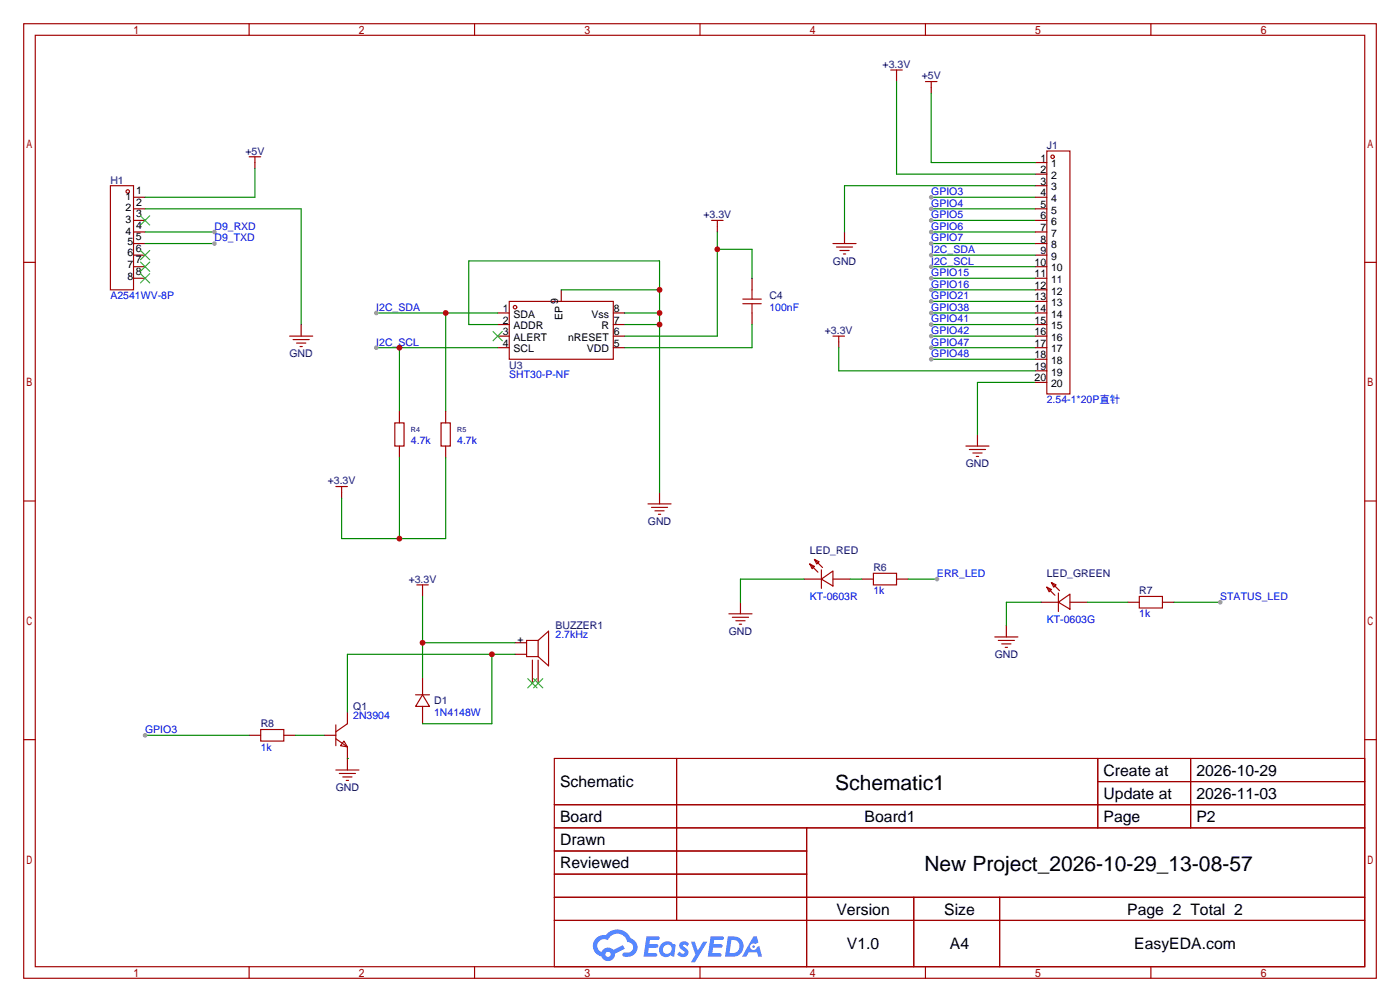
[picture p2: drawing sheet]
<svg xmlns="http://www.w3.org/2000/svg" width="308mm" height="220mm" viewBox="0 0 308 220" stroke-linecap="round" stroke-linejoin="round" font-family="sans-serif">
<g fill="none" stroke="#a10000" stroke-width=".25">
<path d="M5.2 5.2h297.2v209.6h-297.2zM7.7 7.7h292.1v204.5h-292.1zM54.7 5.2v2.5M104.3 5.2v2.5M153.8 5.2v2.5M203.3 5.2v2.5M252.9 5.2v2.5M5.2 57.6h2.5M299.8 57.6h2.6M5.2 110h2.5M299.8 110h2.6M5.2 162.4h2.5"/>
<path d="M121.8 166.5h178v45.7h-178zM121.8 176.7h178M148.7 166.5v35.6M241.2 166.5v15.2M241.2 171.6h58.6M261.6 166.5v15.2M299.8 162.4h2.6M121.8 181.7h178M121.8 186.8h55.4M121.8 197h178M121.8 191.9h55.4M177.2 181.7v30.5"/>
<path d="M200.8 197v15.2M219.6 197v15.2M54.7 212.2v2.6M104.3 212.2v2.6M121.8 202.1h178M153.8 212.2v2.6M203.3 212.2v2.6M252.9 212.2v2.6"/>
</g>
<g fill="#5487ff">
<path d="M149.5 206.9a1.3 1.3 0 0 1 1.9 .3l-.4 .6a.54 .54 0 0 0-1-.2l.2 .2a1.28 1.28 0 0 1 .8 2 1.53 1.53 0 0 1-2.2-.3l.5-.6 .8 .5a.31 .31 0 0 0 .3-.3 .31 .31 0 0 0-.2-.4 1.12 1.12 0 0 1-.7-1.8z"/>
<path d="M151.8 206.7h.8l.7 2 1.2-2h.9l-2.7 4.5h-.9l1-1.6z"/>
<path d="M142 205.5h2.3a.46 .46 0 0 1 .5 .1 .46 .46 0 0 1 .1 .5l-.3 .2h-1.8l-.1 1h1.6a.4 .4 0 0 1 .3 .4 .4 .4 0 0 1-.4 .4h-1.6l-.2 1.2 1.4-.1a.46 .46 0 0 1 .5 .1 .46 .46 0 0 1 .1 .5l-.4 .2h-2.6z"/>
<path d="M156.1 205.5h2.3a.47 .47 0 0 1 .5 .1 .47 .47 0 0 1 .1 .5l-.3 .2h-1.8l-.1 1h1.6a.4 .4 0 0 1 .4 .4 .4 .4 0 0 1-.5 .4h-1.6l-.2 1.1h1.4a.46 .46 0 0 1 .5 .1 .46 .46 0 0 1 .1 .5l-.4 .2h-2.6z"/>
<path d="M165.5 205.6h.8l.3 1.3-.6 .3a.75 .75 0 0 0-1.1 .3 .75 .75 0 0 0 .5 1.1 .75 .75 0 0 0 .9-.7l.5-.3 .6 2.4h-.8l-.3-.9h-1.8l-.5 .9h-1z"/>
<path d="M159.9 205.6l-.6 4.4h1.4a2.27 2.27 0 0 0 2.7-2.3 2.27 2.27 0 0 0-2.7-2.1zM160.7 206.3a1.5 1.5 0 0 1 1.8 1.6 1.5 1.5 0 0 1-1.9 1.3h-.3z"/>
<path d="M145.4 207.2a1.6 1.6 0 0 0-.4 2.3 1.6 1.6 0 0 0 2.3 .2l.8 .3 .3-2.4-.1-.3-.5-.1a1.58 1.58 0 0 0-2.4 0zM146 207.7a.98 .98 0 0 1 1.6 .4 .98 .98 0 0 1-1.1 1.3 .94 .94 0 0 1-.9-.7 .94 .94 0 0 1 .4-1z"/>
<path d="M131 206a2.37 2.37 0 0 0 1.1 4 1.54 1.54 0 0 0 1.8 1 1.54 1.54 0 0 0 1.2-1.6l2.2-1.1-.5-.8-2.1 1a1.57 1.57 0 0 0-2.6 .5 1.5 1.5 0 0 1-.7-2.1 1.5 1.5 0 0 1 2.2-.5 2.23 2.23 0 0 1 2.3-1.4 2.23 2.23 0 0 1 2 1.8 1.16 1.16 0 0 1 1.2 1.1 1.16 1.16 0 0 1-1.1 1.2h-.7a.47 .47 0 0 0-.5 .4 .47 .47 0 0 0 .4 .5 2.17 2.17 0 0 0 2.5-.9 2.17 2.17 0 0 0-.4-2.7l-.7-.4a3.2 3.2 0 0 0-5.5-.7l-1.1 .1zM133 209.5a.6 .6 0 0 1 1.2 0 .6 .6 0 0 1-1.2 0z"/>
<circle cx="165.6" cy="207.8" r=".28"/>
</g>
<g fill="none" stroke="#a10000" stroke-width=".25">
<path d="M24.3 40.8h5v22.8h-5z"/>
<circle cx="28.1" cy="42" r=".38"/>
</g>
<path d="M29.3 43.3h2.6M29.3 45.8h2.6M29.3 48.4h2.6M29.3 50.9h2.6M29.3 53.5h2.6M29.3 56h2.6M29.3 58.5h2.6M29.3 61.1h2.6" fill="none" stroke="#870000" stroke-width=".25"/>
<path d="M30.9 47.4l2 2M30.9 55l2 2M30.9 57.5l2 2.1M32.9 47.4l-2 2M32.9 55l-2 2M32.9 57.5l-2 2.1M30.9 60.1l2 2M32.9 60.1l-2 2" fill="none" stroke="#3c3" stroke-width=".25"/>
<path d="M56 37v6.3h-24.1M31.9 45.8h34.3v25.4M31.9 50.9h15.2" fill="none" stroke="#008700" stroke-width=".25"/>
<circle cx="47.1" cy="50.9" r=".51" fill="#999"/>
<path d="M31.9 53.5h15.2" fill="none" stroke="#008700" stroke-width=".25"/>
<circle cx="47.1" cy="53.5" r=".51" fill="#999"/>
<g fill="none" stroke="#870000" stroke-width=".25">
<path d="M56 35.7v1.3M185.5 50.9v2.6M66.2 71.2v2.6M109.3 68.7h2.6M109.3 71.2h2.6M109.3 73.8h2.6M109.3 76.3h2.6M123.3 63.6v2.6M134.7 68.7h2.6M134.7 71.2h2.6M134.7 73.8h2.6M134.7 76.3h2.6"/>
<path d="M214.8 95.4v2.5M144.9 108.1v2.5M162.7 132.2v2.5M221.1 137.3v2.5M76.3 166.5v2.5"/>
</g>
<g fill="none" stroke="#a10000" stroke-width=".25">
<path d="M54.7 34.4h2.6M56 34.4v1.3M183 53.5h5.1M183.8 54.2h3.5M184.5 55h2.1M185.3 55.8h.5M63.6 73.8h5.1M64.4 74.5h3.5M65.2 75.3h2M65.9 76.1h.5M111.9 66.2h22.8v12.7h-22.8zM212.2 97.9h5.1"/>
<path d="M213 98.7h3.5M213.7 99.4h2.1M142.4 110.6h5M143.1 111.4h3.6M143.9 112.1h2M144.7 112.9h.5M214.5 100.2h.5M160.1 134.7h5.1M160.9 135.5h3.6M161.7 136.3h2M162.4 137h.5M218.6 139.8h5"/>
<path d="M219.3 140.6h3.6M220.1 141.4h2M220.9 142.1h.5M73.8 169h5.1M74.5 169.8h3.6M75.3 170.6h2M76.1 171.3h.5"/>
<circle cx="113.2" cy="67.4" r=".38"/>
</g>
<path d="M108.3 72.8l2.1 2M110.4 72.8l-2.1 2" fill="none" stroke="#3c3" stroke-width=".25"/>
<path d="M109.3 71.2h-6.3v-13.9h41.9v50.8M123.3 63.6h21.6M137.3 71.2h7.6M137.3 68.7h7.6" fill="none" stroke="#008700" stroke-width=".25"/>
<g fill="#c00">
<circle cx="144.9" cy="71.2" r=".63"/>
<circle cx="144.9" cy="68.7" r=".63"/>
<circle cx="144.9" cy="63.6" r=".63"/>
</g>
<path d="M82.7 68.7h26.6M97.9 68.7v21.6" fill="none" stroke="#008700" stroke-width=".25"/>
<circle cx="97.9" cy="68.7" r=".63" fill="#c00"/>
<circle cx="82.7" cy="68.7" r=".51" fill="#999"/>
<path d="M82.7 76.3h26.6M87.8 76.3v14" fill="none" stroke="#008700" stroke-width=".25"/>
<circle cx="87.8" cy="76.3" r=".63" fill="#c00"/>
<circle cx="82.7" cy="76.3" r=".51" fill="#999"/>
<g fill="none" stroke="#a10000" stroke-width=".25">
<path d="M195.7 15.4h2.5M197 15.4v1.2M156.3 48.4h2.6M157.6 48.4v1.3M163.2 65.7h4.1M163.2 66.7h4.1M165.2 63.6v2.1M165.2 66.7v2M183 73.8h2.5M184.3 73.8v1.3M86.7 92.8h2.1v5.1h-2.1zM96.9 92.8h2v5.1h-2z"/>
<path d="M73.8 106.8h2.5M75.1 106.8v1.3M91.6 128.4h2.5M92.8 128.4v1.3"/>
</g>
<path d="M197 16.6v1.3M157.6 49.7v1.2M165.2 61.1v2.5M165.2 68.7v2.5M184.3 75.1v1.2M87.8 90.3v2.5M87.8 97.9v2.6M97.9 90.3v2.5M97.9 97.9v2.6M75.1 108.1v1.2M92.8 129.7v1.2" fill="none" stroke="#870000" stroke-width=".25"/>
<path d="M87.8 100.5v17.7M97.9 100.5v17.7h-22.8v-8.9" fill="none" stroke="#008700" stroke-width=".25"/>
<circle cx="87.8" cy="118.2" r=".63" fill="#c00"/>
<path d="M157.6 50.9v22.9h-20.3M157.6 54.7h7.6v6.4" fill="none" stroke="#008700" stroke-width=".25"/>
<circle cx="157.6" cy="54.7" r=".63" fill="#c00"/>
<path d="M204.6 43.3h22.9M165.2 71.2v5.1h-27.9" fill="none" stroke="#008700" stroke-width=".25"/>
<circle cx="204.6" cy="43.3" r=".51" fill="#999"/>
<path d="M204.6 45.8h22.9" fill="none" stroke="#008700" stroke-width=".25"/>
<circle cx="204.6" cy="45.8" r=".51" fill="#999"/>
<path d="M204.6 48.4h22.9" fill="none" stroke="#008700" stroke-width=".25"/>
<circle cx="204.6" cy="48.4" r=".51" fill="#999"/>
<path d="M204.6 50.9h22.9" fill="none" stroke="#008700" stroke-width=".25"/>
<circle cx="204.6" cy="50.9" r=".51" fill="#999"/>
<path d="M204.6 53.5h22.9" fill="none" stroke="#008700" stroke-width=".25"/>
<circle cx="204.6" cy="53.5" r=".51" fill="#999"/>
<path d="M204.6 61.1h22.9" fill="none" stroke="#008700" stroke-width=".25"/>
<circle cx="204.6" cy="61.1" r=".51" fill="#999"/>
<path d="M204.6 63.6h22.9" fill="none" stroke="#008700" stroke-width=".25"/>
<circle cx="204.6" cy="63.6" r=".51" fill="#999"/>
<path d="M204.6 78.9h22.9" fill="none" stroke="#008700" stroke-width=".25"/>
<circle cx="204.6" cy="78.9" r=".51" fill="#999"/>
<path d="M204.6 73.8h22.9" fill="none" stroke="#008700" stroke-width=".25"/>
<circle cx="204.6" cy="73.8" r=".51" fill="#999"/>
<path d="M204.6 76.3h22.9" fill="none" stroke="#008700" stroke-width=".25"/>
<circle cx="204.6" cy="76.3" r=".51" fill="#999"/>
<path d="M204.6 71.2h22.9" fill="none" stroke="#008700" stroke-width=".25"/>
<circle cx="204.6" cy="71.2" r=".51" fill="#999"/>
<path d="M204.6 66.2h22.9" fill="none" stroke="#008700" stroke-width=".25"/>
<circle cx="204.6" cy="66.2" r=".51" fill="#999"/>
<path d="M204.6 68.7h22.9" fill="none" stroke="#008700" stroke-width=".25"/>
<circle cx="204.6" cy="68.7" r=".51" fill="#999"/>
<path d="M204.6 56h22.9M227.5 83.9h-12.7v11.5" fill="none" stroke="#008700" stroke-width=".25"/>
<g fill="none" stroke="#a10000" stroke-width=".25">
<path d="M230 33.1h5.1v53.4h-5.1zM177.9 123.8l1 .5-.5 .5zM177.9 123.8l1.8 1.8M178.9 122.8l1.1 .5-.5 .5zM178.9 122.8l1.8 1.8M180.5 127.1l2.5-1.8v3.4zM180.5 125.1v4.1M230 128.9l1 .5-.5 .5zM230 128.9l1.8 1.8M231 127.9l1 .5-.5 .5zM231 127.9l1.8 1.8M232.5 132.2l2.6-1.8v3.3z"/>
<path d="M232.5 130.2v4"/>
<circle cx="231.3" cy="34.4" r=".38"/>
</g>
<g fill="none" stroke="#870000" stroke-width=".25">
<path d="M227.5 35.7h2.5M227.5 38.2h2.5M227.5 40.8h2.5M227.5 43.3h2.5M227.5 45.8h2.5M227.5 48.4h2.5M227.5 50.9h2.5M227.5 53.5h2.5M227.5 56h2.5M227.5 58.5h2.5M227.5 61.1h2.5M227.5 63.6h2.5"/>
<path d="M227.5 66.2h2.5M227.5 68.7h2.5M227.5 71.2h2.5M227.5 73.8h2.5M227.5 76.3h2.5M227.5 78.9h2.5M227.5 81.4h2.5M227.5 83.9h2.5M176.7 127.1h3.8M183 127.1h3.8M228.7 132.2h3.8M235.1 132.2h3.8"/>
</g>
<circle cx="204.6" cy="56" r=".51" fill="#999"/>
<path d="M204.6 58.5h22.9" fill="none" stroke="#008700" stroke-width=".25"/>
<circle cx="204.6" cy="58.5" r=".51" fill="#999"/>
<path d="M204.6 19.2v1.2M189.4 127.1h2.5M197 127.1h2.5M247.8 132.2h2.5M255.4 132.2h2.5M54.7 161.4h2.6M62.4 161.4h2.5" fill="none" stroke="#870000" stroke-width=".25"/>
<path d="M203.3 17.9h2.6M204.6 17.9v1.3M191.9 125.9h5.1v2.5h-5.1zM250.3 130.9h5.1v2.6h-5.1zM57.3 160.1h5.1v2.6h-5.1z" fill="none" stroke="#a10000" stroke-width=".25"/>
<path d="M197 17.9v20.3h30.5M204.6 20.4v15.3h22.9M227.5 40.8h-42v10.1M184.3 76.3v5.1h43.2M238.9 132.2h8.9M257.9 132.2h10.2" fill="none" stroke="#008700" stroke-width=".25"/>
<circle cx="268.1" cy="132.2" r=".51" fill="#999"/>
<path d="M186.8 127.1h2.6M199.5 127.1h6.4" fill="none" stroke="#008700" stroke-width=".25"/>
<circle cx="205.9" cy="127.1" r=".51" fill="#999"/>
<path d="M176.7 127.1h-14v5.1M228.7 132.2h-7.6v5.1M31.9 161.4h22.8" fill="none" stroke="#008700" stroke-width=".25"/>
<path d="M113.2 141.1h2.5M113.2 143.6h2.5M117 144.9v5.1M118.2 144.9v5.1" fill="none" stroke="#870000" stroke-width=".25"/>
<path d="M118.2 140.6l2.3-2v7.6l-2.3-2.1M118.2 140.6v3.5M118.2 140.6h-2.5v3.5h2.5" fill="none" stroke="#a10000" stroke-width=".25"/>
<path d="M116 149l2 2M117.2 149l2.1 2M118 149l-2 2M119.3 149l-2.1 2" fill="none" stroke="#3c3" stroke-width=".25"/>
<circle cx="31.9" cy="161.4" r=".51" fill="#999"/>
<path d="M73.8 159.1v4.6M76.3 158.9l-2.5 1.8M91.3 152.5h3.1M92.8 152.5l1.6 2.6h-3.1zM73.8 162.2l2.5 1.8M75.6 162.7l.7 1.3-1.5-.3z" fill="none" stroke="#a10000" stroke-width=".25"/>
<path d="M76.3 156.3v2.6M92.8 148.7v3.8M92.8 155.1v3.8M71.2 161.4h2.6M76.3 164v2.5" fill="none" stroke="#870000" stroke-width=".25"/>
<path d="M92.8 130.9v17.8M92.8 141.1h20.4M64.9 161.4h6.3M76.3 166.5h.1" fill="none" stroke="#008700" stroke-width=".25"/>
<circle cx="92.8" cy="141.1" r=".63" fill="#c00"/>
<path d="M108.1 143.6v15.3h-15.3M113.2 143.6h-36.9v12.7" fill="none" stroke="#008700" stroke-width=".25"/>
<circle cx="108.1" cy="143.6" r=".63" fill="#c00"/>
<g font-size="4.6">
<text x="183.5" y="173.4">Schematic1</text>
<text x="203.1" y="191.2">New Project_2026-10-29_13-08-57</text>
</g>
<g font-size="3.5">
<text x="123.1" y="172.8">Schematic</text>
<text x="242.5" y="170.3">Create at</text>
<text x="262.9" y="170.3">2026-10-29</text>
<text x="242.5" y="175.4">Update at</text>
<text x="262.9" y="175.4">2026-11-03</text>
<text x="123.1" y="180.5">Board</text>
<text x="123.1" y="185.5">Drawn</text>
<text x="190" y="180.5">Board1</text>
<text x="242.5" y="180.5">Page</text>
<text x="262.9" y="180.5">P2</text>
<text x="123.1" y="190.6">Reviewed</text>
<text x="183.8" y="200.8">Version</text>
<text x="207.5" y="200.8">Size</text>
<text x="247.7" y="200.8">Page 2 Total 2</text>
<text x="186.1" y="208.4">V1.0</text>
<text x="208.7" y="208.4">A4</text>
<text x="249.2" y="208.4">EasyEDA.com</text>
</g>
<g font-size="2.3" fill="#000080">
<text x="193.9" y="14.9">+3.3V</text>
<text x="202.5" y="17.4">+5V</text>
<text x="53.9" y="34">+5V</text>
<text x="230" y="32.7">J1</text>
<text x="24.3" y="40.3">H1</text>
<text x="154.6" y="47.9">+3.3V</text>
<text x="183" y="58.1">GND</text>
<text x="169" y="65.7">C4</text>
<text x="181.2" y="73.3">+3.3V</text>
<text x="63.6" y="78.4">GND</text>
<text x="111.9" y="80.9">U3</text>
<text x="72" y="106.3">+3.3V</text>
<text x="212.2" y="102.5">GND</text>
<text x="142.3" y="115.2">GND</text>
<text x="177.9" y="121.6">LED_RED</text>
<text x="191.9" y="125.4">R6</text>
<text x="89.8" y="127.9">+3.3V</text>
<text x="230" y="126.7">LED_GREEN</text>
<text x="250.3" y="130.5">R7</text>
<text x="122" y="138.1">BUZZER1</text>
<text x="160.1" y="139.4">GND</text>
<text x="218.5" y="144.4">GND</text>
<text x="77.6" y="155.9">Q1</text>
<text x="95.4" y="154.6">D1</text>
<text x="57.3" y="159.7">R8</text>
<text x="73.8" y="173.7">GND</text>
</g>
<g font-size="2.3">
<text x="228.6" y="35.5">1</text>
<text x="228.6" y="38">2</text>
<text x="228.6" y="40.5">3</text>
<text x="230.9" y="36.7">1</text>
<text x="230.9" y="39.3">2</text>
<text x="230.9" y="41.8">3</text>
<text x="27.6" y="43.9">1</text>
<text x="27.6" y="46.4">2</text>
<text x="30" y="42.6">1</text>
<text x="30" y="45.1">2</text>
<text x="30" y="47.7">3</text>
<text x="228.6" y="43.1">4</text>
<text x="228.6" y="45.6">5</text>
<text x="230.9" y="44.3">4</text>
<text x="230.9" y="46.9">5</text>
<text x="27.6" y="48.9">3</text>
<text x="27.6" y="51.5">4</text>
<text x="28" y="53.8">5</text>
<text x="29.8" y="52.8">5</text>
<text x="30" y="50.2">4</text>
<text x="228.6" y="48.2">6</text>
<text x="228.6" y="50.7">7</text>
<text x="228.6" y="53.2">8</text>
<text x="230.9" y="49.4">6</text>
<text x="230.9" y="52">7</text>
<text x="28" y="56.3">6</text>
<text x="28" y="58.8">7</text>
<text x="29.8" y="55.3">6</text>
<text x="29.8" y="57.8">7</text>
<text x="227.3" y="58.3">10</text>
<text x="228.6" y="55.8">9</text>
<text x="230.9" y="54.5">8</text>
<text x="230.9" y="57">9</text>
<text x="230.9" y="59.6">10</text>
<text x="28" y="61.4">8</text>
<text x="29.8" y="60.4">8</text>
<text x="227.3" y="60.9">11</text>
<text x="227.3" y="63.4">12</text>
<text x="227.3" y="65.9">13</text>
<text x="230.9" y="62.1">11</text>
<text x="230.9" y="64.7">12</text>
<text x="110.5" y="68.5">1</text>
<text x="110.5" y="71">2</text>
<text x="112.8" y="69.7">SDA</text>
<text x="122.6" y="66.7" transform="rotate(-90 122.6 66.7)">9</text>
<text x="123.6" y="70.2" transform="rotate(-90 123.6 70.2)">EP</text>
<text x="130" y="69.7">Vss</text>
<text x="134.9" y="71">7</text>
<text x="134.9" y="68.5">8</text>
<text x="227.3" y="68.5">14</text>
<text x="227.3" y="71">15</text>
<text x="230.9" y="67.2">13</text>
<text x="230.9" y="69.7">14</text>
<text x="110.5" y="73.6">3</text>
<text x="110.5" y="76.1">4</text>
<text x="112.8" y="72.3">ADDR</text>
<text x="112.8" y="74.8">ALERT</text>
<text x="112.8" y="77.4">SCL</text>
<text x="124.8" y="74.8">nRESET</text>
<text x="128.9" y="77.4">VDD</text>
<text x="132.1" y="72.3">R</text>
<text x="134.9" y="76.1">5</text>
<text x="134.9" y="73.6">6</text>
<text x="227.3" y="73.6">16</text>
<text x="227.3" y="76.1">17</text>
<text x="230.9" y="72.3">15</text>
<text x="230.9" y="74.8">16</text>
<text x="230.9" y="77.4">17</text>
<text x="227.3" y="78.6">18</text>
<text x="227.3" y="81.2">19</text>
<text x="227.3" y="83.7">20</text>
<text x="230.9" y="79.9">18</text>
<text x="230.9" y="82.4">19</text>
<text x="230.9" y="85">20</text>
<text x="113.7" y="141.1">+</text>
</g>
<g font-size="2.3" fill="#00f">
<text x="204.6" y="42.8">GPIO3</text>
<text x="204.6" y="45.4">GPIO4</text>
<text x="204.6" y="47.9">GPIO5</text>
<text x="47.1" y="50.5">D9_RXD</text>
<text x="47.1" y="53">D9_TXD</text>
<text x="204.6" y="50.5">GPIO6</text>
<text x="204.6" y="53">GPIO7</text>
<text x="204.6" y="55.5">I2C_SDA</text>
<text x="204.6" y="58.1">I2C_SCL</text>
<text x="24.3" y="65.7">A2541WV-8P</text>
<text x="204.6" y="60.6">GPIO15</text>
<text x="204.6" y="63.2">GPIO16</text>
<text x="204.6" y="65.7">GPIO21</text>
<text x="82.7" y="68.2">I2C_SDA</text>
<text x="169" y="68.2">100nF</text>
<text x="204.6" y="70.8">GPIO41</text>
<text x="204.6" y="68.2">GPIO38</text>
<text x="82.7" y="75.9">I2C_SCL</text>
<text x="204.6" y="73.3">GPIO42</text>
<text x="204.6" y="75.9">GPIO47</text>
<text x="111.9" y="83">SHT30-P-NF</text>
<text x="204.6" y="78.4">GPIO48</text>
<text x="230" y="88.6">2.54-1*20P直针</text>
<text x="90.3" y="97.5">4.7k</text>
<text x="100.5" y="97.5">4.7k</text>
<text x="177.9" y="131.7">KT-0603R</text>
<text x="191.9" y="130.5">1k</text>
<text x="205.9" y="126.7">ERR_LED</text>
<text x="268.1" y="131.7">STATUS_LED</text>
<text x="230" y="136.8">KT-0603G</text>
<text x="250.3" y="135.6">1k</text>
<text x="122" y="140.1">2.7kHz</text>
<text x="31.9" y="161">GPIO3</text>
<text x="77.6" y="157.9">2N3904</text>
<text x="95.4" y="157.1">1N4148W</text>
<text x="57.3" y="164.8">1k</text>
</g>
<g font-size="1.6" fill="#000080">
<text x="90.3" y="94.9">R4</text>
<text x="100.5" y="94.9">R5</text>
</g>
</svg>
